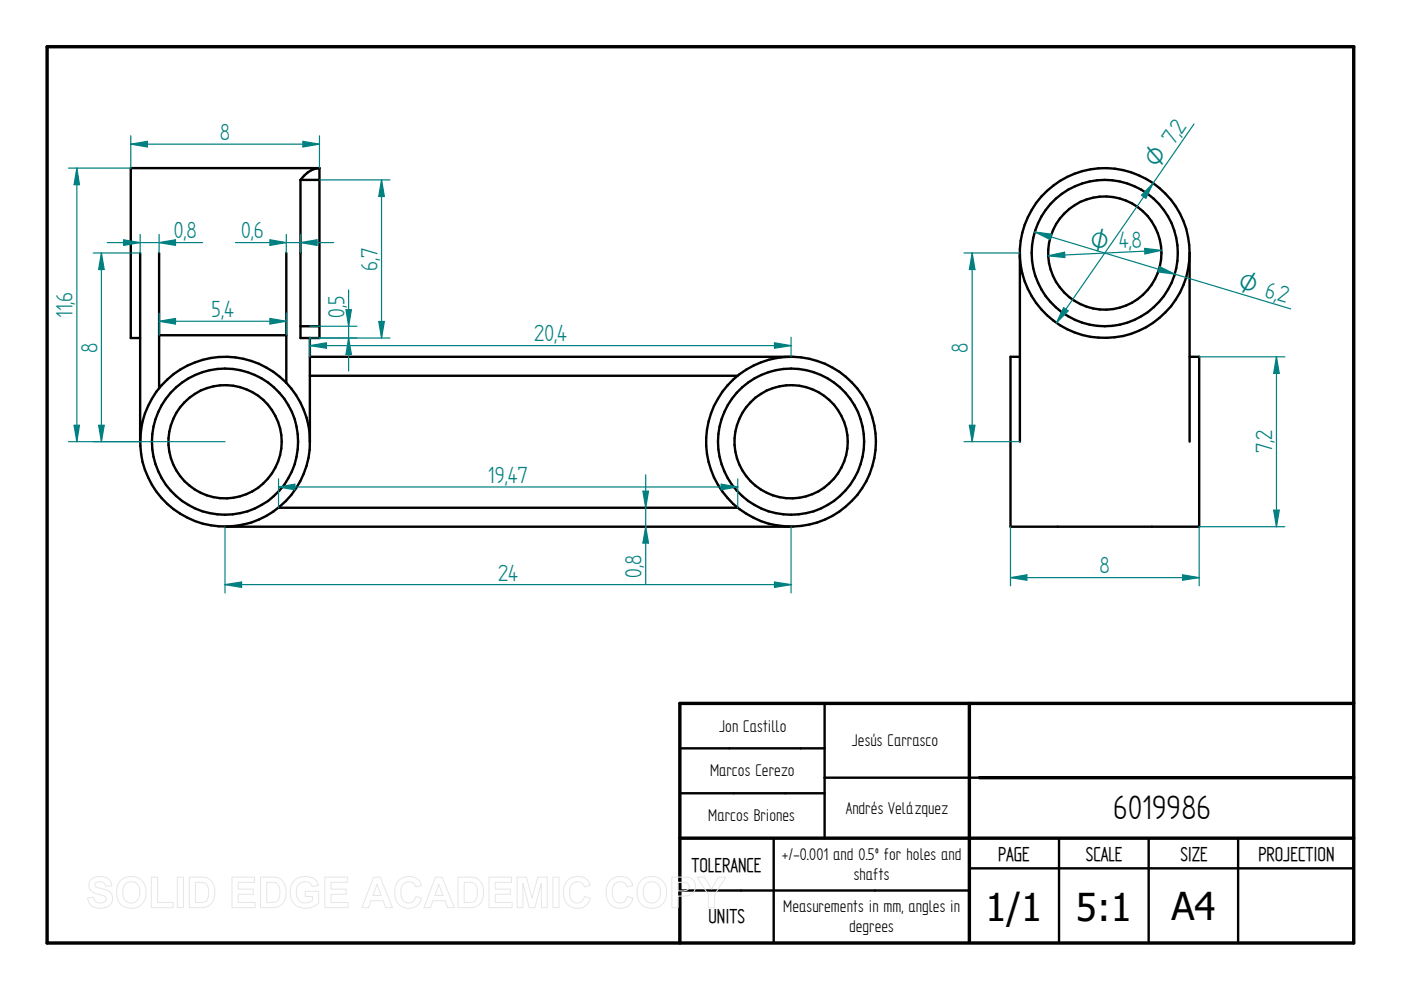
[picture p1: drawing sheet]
<svg xmlns="http://www.w3.org/2000/svg" width="297mm" height="210mm" viewBox="0 0 297 210" stroke-linecap="round" stroke-linejoin="round" font-family="sans-serif">
<path d="M10 9.9h277v190h-277zM205.5 149.1v50.5M287 149.1h-142.9v50.8M144.1 177.7h142.9M207.6 164.9h79.4" fill="none" stroke="#000" stroke-width=".72"/>
<g fill="none" stroke="#000" stroke-width=".51">
<path d="M63.7 38.1h4M67.7 35.6h-40v36.1h2M67.7 35.6v36.1h-4v-33.6M67.7 35.6a5.1 5.1 0 0 0-4 2.5M29.7 53.6l.1 40.9a18 18 0 0 0 18.4 17.1 18 18 0 0 0 17.5-18M33.7 53.6v28.7M60.7 53.6v27.6M252.2 53.6a18 18 0 0 1-17.5 18 18 18 0 0 1-18.5-17.1M252.2 53.6v40M252.2 53.6a18 18 0 0 0-17.6-18 18 18 0 0 0-18.4 17.2v40.8M33.7 71.1h27M63.7 69.2h4"/>
<path d="M65.7 75.6h102M65.7 79.7h90.7M65.7 71.7v21.9M216.2 75.6h-2v36.1h40.1v-36.1h-2.1M29.8 92.8a18 18 0 0 1 18.3-17.2 18 18 0 0 1 17.6 18M47.7 111.7h120M59.1 107.7h97.3M163.9 105a12 12 0 0 0 15.8-12.7 12 12 0 0 0-18.3-8.8 12 12 0 0 0-.1 20.3l2.6 1.2M144.1 158.7h30.7M174.8 149.1v28.6M144.1 168.2h30.7M164 177.7v22.2"/>
<path d="M207.6 164.9h-32.8M224.5 177.7v22.2M243.5 177.7v22.2M262.5 177.7v22.2M144.1 188.8h61.4M205.5 184.1h81.5"/>
<circle cx="234.2" cy="53.6" r="15.5"/>
<circle cx="234.3" cy="53.7" r="12"/>
<circle cx="47.7" cy="93.6" r="15.5"/>
<circle cx="47.7" cy="93.7" r="12"/>
<circle cx="167.7" cy="93.6" r="15.5"/>
<circle cx="167.7" cy="93.6" r="18"/>
</g>
<path d="M214.2 111.7v12.5M254.3 111.7v12.5M214.2 122.5l3.5-.6v1.1z" fill="none" stroke="#008080" stroke-width=".25"/>
<path d="M214.2 122.5l3.5-.6v1.1z" fill="#008080"/>
<path d="M250.7 121.9l3.6 .6-3.6 .5z" fill="none" stroke="#008080" stroke-width=".25"/>
<path d="M250.7 121.9l3.6 .6-3.6 .5z" fill="#008080"/>
<path d="M254.3 75.6h18.1M254.3 111.7h18.1M270 108.2h1.2l-.6 3.5zM214.2 122.5h40.1" fill="none" stroke="#008080" stroke-width=".25"/>
<path d="M270 108.2h1.2l-.6 3.5z" fill="#008080"/>
<path d="M270.6 75.6l.6 3.6h-1.2z" fill="none" stroke="#008080" stroke-width=".25"/>
<path d="M270.6 75.6l.6 3.6h-1.2z" fill="#008080"/>
<path d="M204.4 53.6h11.8M270.6 75.6v36.1M204.4 93.6h11.8M205.5 90.2h1.2l-.6 3.4z" fill="none" stroke="#008080" stroke-width=".25"/>
<path d="M205.5 90.2h1.2l-.6 3.4z" fill="#008080"/>
<path d="M206.1 53.6l.6 3.5h-1.2z" fill="none" stroke="#008080" stroke-width=".25"/>
<path d="M206.1 53.6l.6 3.5h-1.2z" fill="#008080"/>
<path d="M206.1 53.6v40M222.2 54.2l3.5-.7 .1 1.1zM246.2 53.1l-24 1.1" fill="none" stroke="#008080" stroke-width=".25"/>
<path d="M222.2 54.2l3.5-.7 .1 1.1z" fill="#008080"/>
<path d="M242.7 52.7l3.5 .4-3.5 .7z" fill="none" stroke="#008080" stroke-width=".25"/>
<path d="M242.7 52.7l3.5 .4-3.5 .7z" fill="#008080"/>
<path d="M219.4 49.2l54.2 16.3M219.4 49.2l3.5 .5-.3 1.1z" fill="none" stroke="#008080" stroke-width=".25"/>
<path d="M219.4 49.2l3.5 .5-.3 1.1z" fill="#008080"/>
<path d="M245.9 56.6l3.2 1.5-3.5-.4z" fill="none" stroke="#008080" stroke-width=".25"/>
<path d="M245.9 56.6l3.2 1.5-3.5-.4z" fill="#008080"/>
<path d="M253.2 26.3l-29.2 42.2M225.5 65.2l1 .7-2.5 2.6z" fill="none" stroke="#008080" stroke-width=".25"/>
<path d="M225.5 65.2l1 .7-2.5 2.6z" fill="#008080"/>
<path d="M244.5 38.9l-1.6 3.1-.9-.6z" fill="none" stroke="#008080" stroke-width=".25"/>
<path d="M244.5 38.9l-1.6 3.1-.9-.6z" fill="#008080"/>
<path d="M47.7 111.7v14M167.7 111.7v14M164.2 123.4l3.5 .6-3.5 .5z" fill="none" stroke="#008080" stroke-width=".25"/>
<path d="M164.2 123.4l3.5 .6-3.5 .5z" fill="#008080"/>
<path d="M47.7 124l3.5-.6v1.1z" fill="none" stroke="#008080" stroke-width=".25"/>
<path d="M47.7 124l3.5-.6v1.1z" fill="#008080"/>
<path d="M59.1 101.5v6.2M152.9 102.7l3.5 .6-3.5 .5zM156.4 101.5v6.2M47.7 124h120" fill="none" stroke="#008080" stroke-width=".25"/>
<path d="M152.9 102.7l3.5 .6-3.5 .5z" fill="#008080"/>
<path d="M59.1 103.3l3.4-.6v1.1z" fill="none" stroke="#008080" stroke-width=".25"/>
<path d="M59.1 103.3l3.4-.6v1.1z" fill="#008080"/>
<path d="M59.1 103.3h97.3M136.3 104.1h1.2l-.6 3.6z" fill="none" stroke="#008080" stroke-width=".25"/>
<path d="M136.3 104.1h1.2l-.6 3.6z" fill="#008080"/>
<path d="M136.9 111.7l.6 3.4h-1.2z" fill="none" stroke="#008080" stroke-width=".25"/>
<path d="M136.9 111.7l.6 3.4h-1.2z" fill="#008080"/>
<path d="M65.7 73.3l3.5-.6v1.1zM65.7 71.5v4.1M167.7 71.5v4.1M136.9 100.7v23.1" fill="none" stroke="#008080" stroke-width=".25"/>
<path d="M65.7 73.3l3.5-.6v1.1z" fill="#008080"/>
<path d="M164.2 72.7l3.5 .6-3.5 .5z" fill="none" stroke="#008080" stroke-width=".25"/>
<path d="M164.2 72.7l3.5 .6-3.5 .5z" fill="#008080"/>
<path d="M26.2 50.8l3.5 .6-3.5 .6zM29.7 49.7v3.9M33.7 49.7v3.9M65.7 73.3h102" fill="none" stroke="#008080" stroke-width=".25"/>
<path d="M26.2 50.8l3.5 .6-3.5 .6z" fill="#008080"/>
<path d="M33.7 51.4l3.5-.6v1.2z" fill="none" stroke="#008080" stroke-width=".25"/>
<path d="M33.7 51.4l3.5-.6v1.2z" fill="#008080"/>
<path d="M22.7 51.4h20.3M57.2 50.8l3.5 .6-3.5 .6zM60.7 49.7v3.9M63.7 49.7v3.9" fill="none" stroke="#008080" stroke-width=".25"/>
<path d="M57.2 50.8l3.5 .6-3.5 .6z" fill="#008080"/>
<path d="M63.7 51.4l3.5-.6v1.2z" fill="none" stroke="#008080" stroke-width=".25"/>
<path d="M63.7 51.4l3.5-.6v1.2z" fill="#008080"/>
<path d="M49.9 51.4h20.8M33.7 66.4v4.7M57.2 67.5l3.5 .6-3.5 .6zM60.7 66.4v4.7" fill="none" stroke="#008080" stroke-width=".25"/>
<path d="M57.2 67.5l3.5 .6-3.5 .6z" fill="#008080"/>
<path d="M33.7 68.1l3.5-.6v1.2z" fill="none" stroke="#008080" stroke-width=".25"/>
<path d="M33.7 68.1l3.5-.6v1.2z" fill="#008080"/>
<path d="M27.7 28.8v6.8M64.2 30l3.5 .6-3.5 .6zM67.7 28.8v6.8M33.7 68.1h27" fill="none" stroke="#008080" stroke-width=".25"/>
<path d="M64.2 30l3.5 .6-3.5 .6z" fill="#008080"/>
<path d="M27.7 30.6l3.5-.6v1.2z" fill="none" stroke="#008080" stroke-width=".25"/>
<path d="M27.7 30.6l3.5-.6v1.2z" fill="#008080"/>
<path d="M27.7 30.6h40M19.8 53.6h9.9M19.8 93.6h9.9M20.9 90.2h1.2l-.6 3.4z" fill="none" stroke="#008080" stroke-width=".25"/>
<path d="M20.9 90.2h1.2l-.6 3.4z" fill="#008080"/>
<path d="M21.5 53.6l.6 3.5h-1.2z" fill="none" stroke="#008080" stroke-width=".25"/>
<path d="M21.5 53.6l.6 3.5h-1.2z" fill="#008080"/>
<path d="M14.5 35.6h13.2M21.5 53.6v40M14.5 93.6h33.2M15.7 90.2h1.1l-.5 3.4z" fill="none" stroke="#008080" stroke-width=".25"/>
<path d="M15.7 90.2h1.1l-.5 3.4z" fill="#008080"/>
<path d="M16.3 35.6l.5 3.6h-1.1z" fill="none" stroke="#008080" stroke-width=".25"/>
<path d="M16.3 35.6l.5 3.6h-1.1z" fill="#008080"/>
<path d="M16.3 35.6v58M67.7 38.1h15M67.7 71.7h15M80.3 68.2h1.2l-.6 3.5z" fill="none" stroke="#008080" stroke-width=".25"/>
<path d="M80.3 68.2h1.2l-.6 3.5z" fill="#008080"/>
<path d="M80.9 38.1l.6 3.6h-1.2z" fill="none" stroke="#008080" stroke-width=".25"/>
<path d="M80.9 38.1l.6 3.6h-1.2z" fill="#008080"/>
<path d="M80.9 38.1v33.6M65.7 71.7h10M65.7 69.2h10M73.9 71.7l.6 3.4h-1.1z" fill="none" stroke="#008080" stroke-width=".25"/>
<path d="M73.9 71.7l.6 3.4h-1.1z" fill="#008080"/>
<path d="M73.4 65.7h1.1l-.6 3.5z" fill="none" stroke="#008080" stroke-width=".25"/>
<path d="M73.4 65.7h1.1l-.6 3.5z" fill="#008080"/>
<path d="M73.9 61.5v17.2" fill="none" stroke="#008080" stroke-width=".25"/>
<g fill="none" stroke="#e6e6e6" stroke-width=".21">
<path d="M19.3 186.5a3.1 3.1 0 0 1 4 .2l.4 1.1-1.3 .1a1.28 1.28 0 0 0-1-1 1.28 1.28 0 0 0-1.3 .5v.4a5.6 5.6 0 0 0 2.5 .9 1.98 1.98 0 0 1 1.2 2.4 1.98 1.98 0 0 1-2.2 1.5 2.48 2.48 0 0 1-3-2.2l1.2-.2a1.44 1.44 0 0 0 1.3 1.3 1.44 1.44 0 0 0 1.5-.9 1.18 1.18 0 0 0-1.4-.9 2.36 2.36 0 0 1-2.4-2l.1-.7zM25.8 186.5a3.3 3.3 0 0 1 3.9-.1 3.3 3.3 0 0 1 1.2 3.8 3.2 3.2 0 0 1-3.8 2.3 3.2 3.2 0 0 1-2.4-3.8 3 3 0 0 1 1.1-2.2zM26.5 187.5a1.87 1.87 0 0 1 2.2-.4 1.87 1.87 0 0 1 1 2.1 1.87 1.87 0 0 1-1.8 2.3 1.87 1.87 0 0 1-1.9-2.3l.1-.8zM32.1 186h1.3v5.3h3.3v1.1h-4.6zM37.6 186h1.3v6.4h-1.3zM40.1 186h2.4a2.79 2.79 0 0 1 3 3.3 2.79 2.79 0 0 1-2.9 3.1h-2.5zM41.4 187.1a2.64 2.64 0 0 1 2.5 .5 3.3 3.3 0 0 1-.3 3.5l-.8 .2h-1.4zM49.2 186h4.8v1.1h-3.5v1.4h3.2v1.1h-3.2v1.7h3.6v1.1h-4.9zM55.2 186h2.4a2.79 2.79 0 0 1 3.1 3.3 2.79 2.79 0 0 1-3 3.1h-2.5zM56.6 187.1a2.64 2.64 0 0 1 2.4 .5 3.3 3.3 0 0 1-.3 3.5l-.8 .2h-1.3zM62.3 186.8a3.6 3.6 0 0 1 4.6-.2l.6 1.1-1.3 .3a1.8 1.8 0 0 0-2.2-1 1.8 1.8 0 0 0-1.2 2.1 2.01 2.01 0 0 0 1.1 2.2 2.01 2.01 0 0 0 2.3-.4v-.8h-1.5v-1.1h2.9v2.6a3.8 3.8 0 0 1-5.5-.3 4 4 0 0 1 .2-4.5zM68.9 186h4.8v1.1h-3.5v1.4h3.2v1.1h-3.2v1.7h3.6v1.1h-4.9z"/>
<path d="M79.2 186h1.4l2.6 6.4h-1.4l-.6-1.4h-2.5l-.6 1.4h-1.4zM79.9 187.5l.9 2.4h-1.7zM84.5 186.7a2.87 2.87 0 0 1 4.9 1l-1.3 .3a1.6 1.6 0 0 0-1.8-1 1.6 1.6 0 0 0-1.3 1.7 2.19 2.19 0 0 0 1.3 2.7 1.55 1.55 0 0 0 1.9-1.3l1.2 .4a2.93 2.93 0 0 1-3.4 2 2.93 2.93 0 0 1-2.3-3.3v-.6a3.2 3.2 0 0 1 .8-1.9zM92.3 186h1.4l2.6 6.4h-1.4l-.5-1.4h-2.6l-.5 1.4h-1.4zM93 187.5l.9 2.4h-1.7zM97.1 186h2.4a2.79 2.79 0 0 1 3 3.3 2.79 2.79 0 0 1-2.9 3.1h-2.5zM98.4 187.1a2.64 2.64 0 0 1 2.4 .5 3.3 3.3 0 0 1-.2 3.5l-.9 .2h-1.3zM103.7 186h4.8v1.1h-3.5v1.4h3.2v1.1h-3.2v1.7h3.6v1.1h-4.9zM109.6 186h2l1.2 4.4 1.2-4.4h2v6.4h-1.2v-5.1l-1.4 5.1h-1.2l-1.3-5.1v5.1h-1.3zM117.2 186h1.3v6.4h-1.3zM120.3 186.7a2.87 2.87 0 0 1 4.8 1l-1.2 .3a1.6 1.6 0 0 0-1.9-1 1.6 1.6 0 0 0-1.2 1.7 2.19 2.19 0 0 0 1.3 2.7 1.55 1.55 0 0 0 1.8-1.3l1.3 .4a2.93 2.93 0 0 1-3.5 2 2.93 2.93 0 0 1-2.2-3.3v-.6a3.2 3.2 0 0 1 .8-1.9zM129.3 186.7a2.87 2.87 0 0 1 4.9 1l-1.2 .3a1.6 1.6 0 0 0-1.9-1 1.6 1.6 0 0 0-1.3 1.7 2.19 2.19 0 0 0 1.3 2.7 1.55 1.55 0 0 0 1.9-1.3l1.2 .4a2.93 2.93 0 0 1-3.4 2 2.93 2.93 0 0 1-2.3-3.3l.1-.6a3.2 3.2 0 0 1 .7-1.9z"/>
<path d="M136.2 186.5a3.3 3.3 0 0 1 3.9-.1 3.3 3.3 0 0 1 1.1 3.8 3.2 3.2 0 0 1-3.7 2.3 3.2 3.2 0 0 1-2.4-3.8 3 3 0 0 1 1.1-2.2zM136.9 187.5a1.87 1.87 0 0 1 2.2-.4 1.87 1.87 0 0 1 .9 2.1 1.87 1.87 0 0 1-1.8 2.3 1.87 1.87 0 0 1-1.8-2.3l.1-.8zM142.4 186h2.1a2.5 2.5 0 0 1 2.7 1 2.08 2.08 0 0 1-.1 2.2 2.08 2.08 0 0 1-2.1 .8h-1.2v2.4h-1.4zM143.8 187.1h.6a1.28 1.28 0 0 1 1.7 .9 1.22 1.22 0 0 1-1.6 .9h-.7zM147.8 186h1.5l1.6 2.5 1.4-2.5h1.6l-2.4 3.7v2.7h-1.3v-2.7z"/>
</g>
<g font-size="8.1">
<text x="236" y="173.7">6019986</text>
<text x="208.9" y="195.3">1/1</text>
<text x="228.1" y="195.3">5:1</text>
<text x="248.4" y="195.1">A4</text>
</g>
<g font-size="5.6" fill="#008080">
<text x="46.6" y="29.7">8</text>
<text x="250.5" y="28.5" transform="rotate(-55 250.5 28.5)">2</text>
<text x="36.8" y="50.5">0,8</text>
<text x="51.1" y="50.5">0,6</text>
<text x="240" y="52.5" transform="rotate(-3 240 52.5)">8</text>
<text x="80" y="57.4" transform="rotate(-90 80 57.4)">6,7</text>
<text x="270.6" y="63.7" transform="rotate(17 270.6 63.7)">2</text>
<text x="15.4" y="67.5" transform="rotate(-90 15.4 67.5)">11,6</text>
<text x="44.9" y="67.3">5,4</text>
<text x="73.1" y="67.4" transform="rotate(-90 73.1 67.4)">0,5</text>
<text x="20.7" y="74.8" transform="rotate(-90 20.7 74.8)">8</text>
<text x="113.3" y="72.4">20,4</text>
<text x="205.2" y="74.8" transform="rotate(-90 205.2 74.8)">8</text>
<text x="269.7" y="96.1" transform="rotate(-90 269.7 96.1)">7,2</text>
<text x="103.5" y="102.4">19,47</text>
<text x="105.6" y="123.1">24</text>
<text x="136" y="122.6" transform="rotate(-90 136 122.6)">0,8</text>
<text x="233.1" y="121.6">8</text>
</g>
<g font-size="5.4" fill="#008080">
<text x="245.4" y="35.9" transform="rotate(-55 245.4 35.9)">O 7,</text>
<text x="231.3" y="52.9" transform="rotate(-3 231.3 52.9)">O 4,</text>
<text x="262.3" y="61.2" transform="rotate(17 262.3 61.2)">O 6,</text>
</g>
<g font-size="4.8">
<text x="146.6" y="184.8">TOLERANCE</text>
<text x="211.6" y="182.5">PAGE</text>
<text x="230.2" y="182.5">SCALE</text>
<text x="250.3" y="182.5">SIZE</text>
<text x="266.8" y="182.5">PROJECTION</text>
<text x="150.2" y="195.8">UNITS</text>
</g>
<g font-size="4.1">
<text x="152.5" y="155.1">Jon Castillo</text>
<text x="180.6" y="158.2">Jesús Carrasco</text>
<text x="150.5" y="164.5">Marcos Cerezo</text>
<text x="179.3" y="172.6">Andrés Velázquez</text>
<text x="150.2" y="174.1">Marcos Briones</text>
<text x="165.8" y="182.4">+/-0.001 and 0.5º for holes and</text>
<text x="181" y="186.6">shafts</text>
<text x="166.1" y="193.5">Measurements in mm, angles in</text>
<text x="180" y="197.6">degrees</text>
</g>
</svg>
